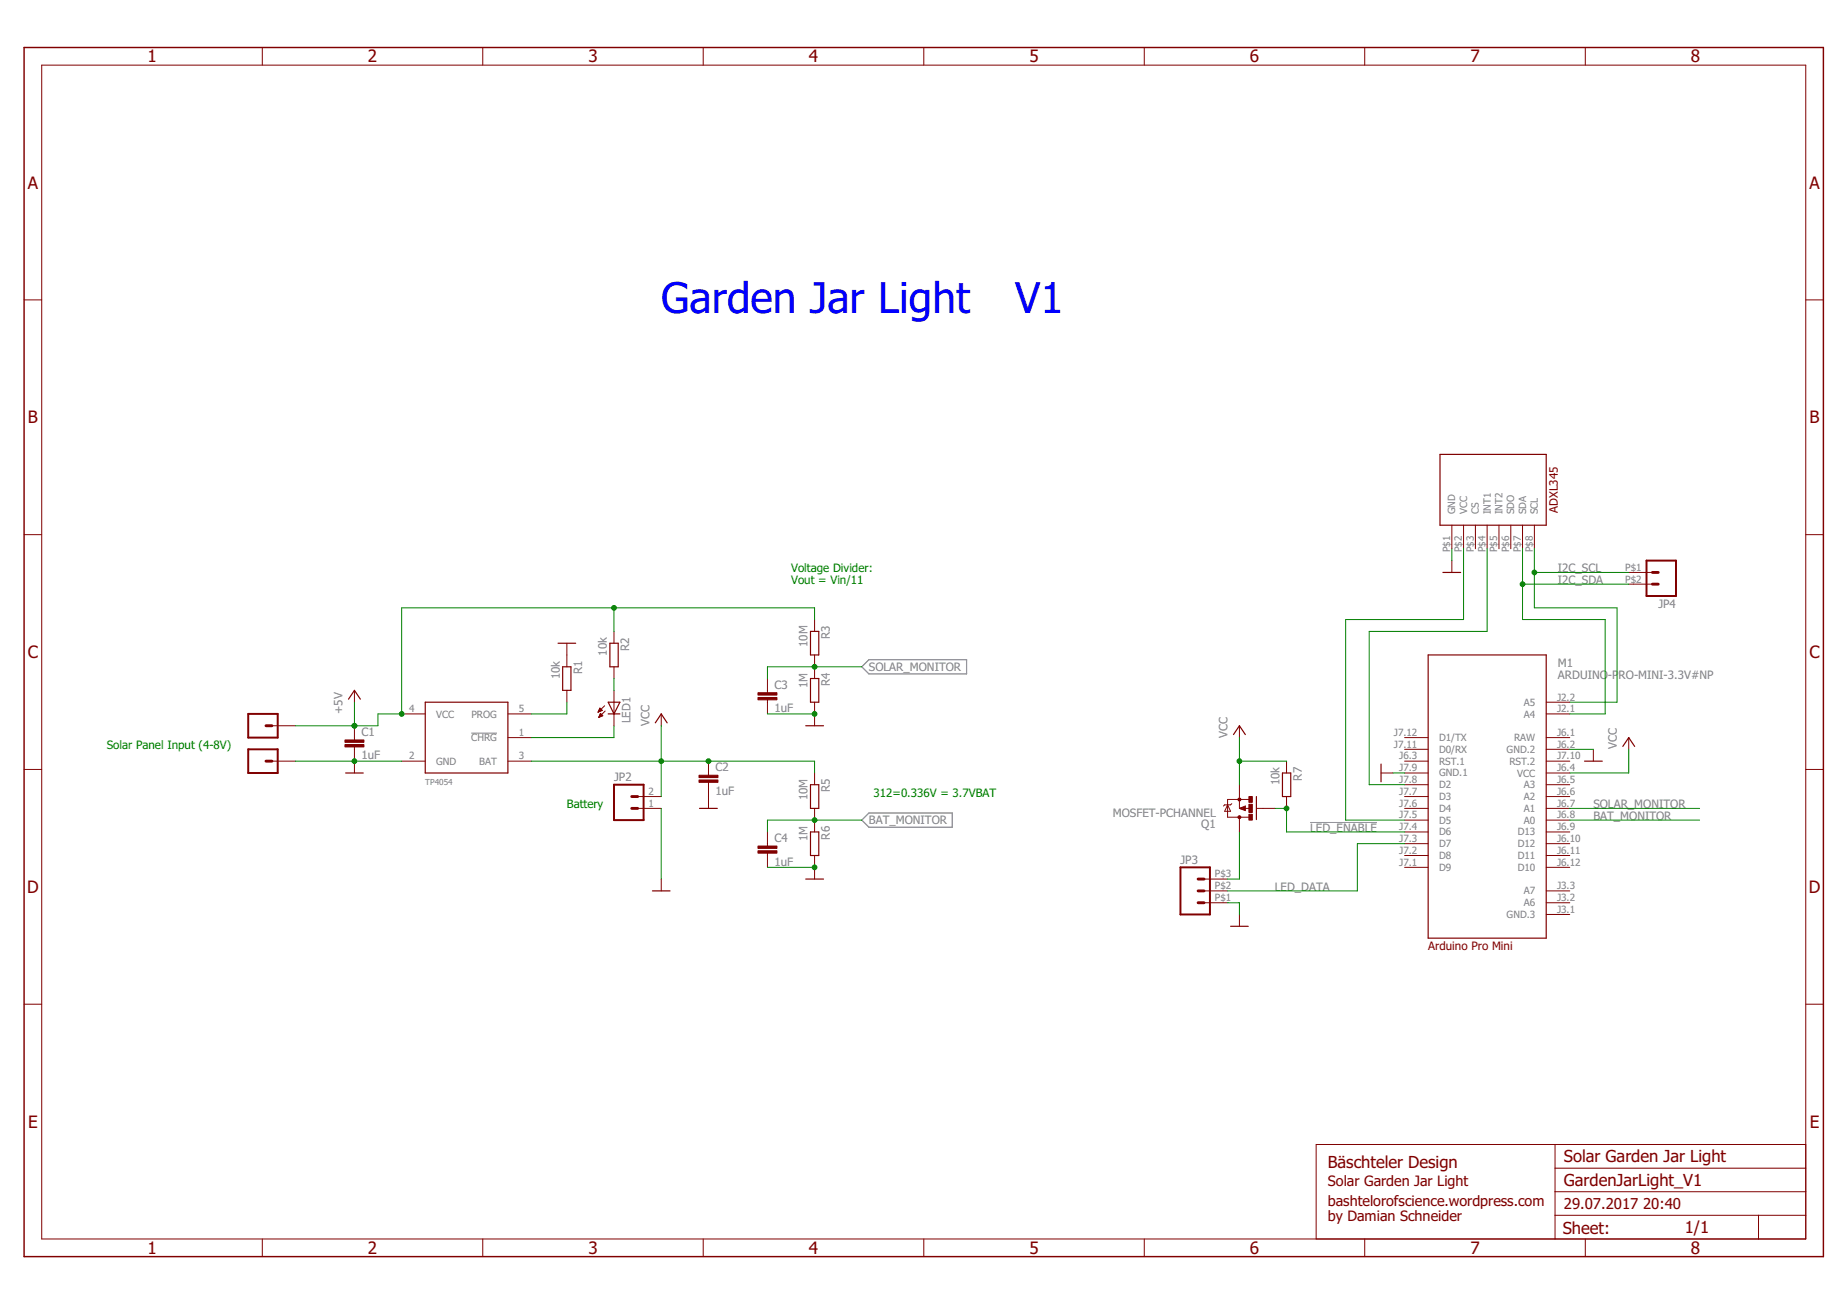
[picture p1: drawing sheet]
<svg xmlns="http://www.w3.org/2000/svg" width="297mm" height="210mm" viewBox="0 0 297 210" stroke-linecap="round" stroke-linejoin="round" font-family="sans-serif">
<path d="M75.8 117.9h4.1M210.7 132.3h10.7" fill="none" stroke="#808080" stroke-width=".16"/>
<path d="M138.6 107.3l1.1-1.2h15.7v2.3h-15.7zM138.6 131.9l1.1-1.1h13.4v2.3h-13.4z" fill="none" stroke="#808080" stroke-width=".19"/>
<g fill="none" stroke="#800000" stroke-width=".19">
<path d="M231.6 73.1h17.1v11.4h-17.1zM232.1 92.1h2.8M56 112.5l1-1.5 1 1.5M68.4 112.9h13.3v11.4h-13.3zM89.7 103.5h2.9M90.5 107.3h1.3v3.7h-1.3zM97.8 112.9h1.9l-1 1.9zM97.8 114.8h1.9M98.1 103.5h1.3v3.8h-1.3zM105.4 116.3l.9-1.5 1 1.5M129.6 116.7h2.8M130.3 109.1h1.4v3.8h-1.4z"/>
<path d="M130.3 101.6h1.4v3.7h-1.4zM198.4 118.2l.9-1.5 1 1.5M229.7 105.3h19v45.6h-19zM55.6 124.3h2.8M112.5 130h2.9M130.3 126.2h1.4v3.8h-1.4zM130.3 133.8h1.4v3.8h-1.4zM202.1 128.1v3.7M206.2 124.3h1.4v3.8h-1.4zM222.1 122.9v2.9M254.8 122.4h2.9M261 120.1l.9-1.5 1 1.5"/>
<path d="M104.9 143.3h2.9M129.6 141.4h2.8M197.9 149h2.8"/>
</g>
<g fill="none" stroke="#800000" stroke-width=".16">
<path d="M6.7 10.5h283.7v188.8h-283.7zM42.2 7.6v2.9M77.6 7.6v2.9M113.1 7.6v2.9M148.6 7.6v2.9M184 7.6v2.9M219.5 7.6v2.9M255 7.6v2.9M3.9 48.2h2.8M290.4 48.2h2.8M3.9 86h2.8M131 99.7v1.9"/>
<path d="M233.5 84.5v3.8M233.5 90.2v1.9M235.4 84.5v3.8M237.3 84.5v3.8M239.2 84.5v3.8M241.1 84.5v3.8M243 84.5v3.8M244.9 84.5v3.8M246.8 84.5v3.8M261.9 92.1h3.8M261.9 94h3.8M290.4 86h2.8"/>
<path d="M43.7 116.7h3.8M57 111v1.9M57 116.7v2.3M64.6 114.8h3.8M81.7 118.6h3.8M81.7 114.8h3.8M91.2 103.5v3.8M91.2 111v1.9M96.2 114.5h.1M96.2 114.4h.3M96.3 114.4h.3M96.3 114.3h.5"/>
<path d="M96.3 115.3h.1M96.4 114.2h.4M96.4 115.3h.2M96.4 114.1h.3M96.4 115.2h.4M96.4 114h.2M96.4 115.1h.5M96.5 113.9h.1M96.5 115h.3M96.5 114.9h.3M96.5 114.9h.2M96.6 114.7l-.3 .7"/>
<path d="M96.6 114.7l.3 .4-.6 .3M96.6 114.8h.1M96.9 114.3l-.4-.4-.3 .7M96.9 114.3l-.7 .3M97.2 113.5l-1 1.1M97.3 114.4l-1 1M98.7 101.6v1.9M98.7 107.3v1.8M98.7 111v5.7M106.3 114.8v1.9M123.4 109.1v2.3M123.4 112.6v2.2"/>
<path d="M131 105.3v3.8M131 112.9v3.8M199.3 116.7v1.9M225.9 118.6h3.8M248.7 118.6h3.8M248.7 114.8h3.8M248.7 112.9h3.8M261.9 118.6v1.9M3.9 123.8h2.8M43.7 122.4h3.8M57 120.1v4.2M64.6 122.4h3.8"/>
<path d="M81.7 122.4h3.8M102.6 130h3.7M102.6 128.1h3.7M113.9 122.4v2.3M113.9 125.8v4.2M123.4 133.8v2.3M123.4 137.2v2.3M131 124.3v1.9M131 130v3.8M131 137.6v3.8M197.4 129.5l.5 1h-.9zM198.1 129.3l-.2 .2h-.9l-.2 .1"/>
<path d="M199.3 126.2v3.8M199.3 131.4v2.4M199.3 130l1-.4v.8zM200.2 130h.7M200.9 128.6h-3.5v2.8h3.4M202.2 130h2.8M206.9 122.4v1.9M206.9 128.1v1.9M222.1 124.3h1.9M225.9 130h3.8M225.9 128.1h3.8M225.9 122.4h3.8"/>
<path d="M225.9 120.5h3.8M225.9 124.3h3.8M225.9 126.2h3.8M225.9 131.9h3.8M225.9 133.8h3.8M225.9 135.7h3.8M225.9 137.6h3.8M225.9 139.5h3.8M248.7 130h3.8M248.7 128.1h3.8M248.7 122.4h3.8M248.7 120.5h3.8"/>
<path d="M248.7 124.3h3.8M248.7 126.2h3.8M248.7 131.9h3.8M248.7 133.8h3.8M248.7 135.7h3.8M248.7 137.6h3.8M248.7 139.5h3.8M256.2 120.5v1.9M290.4 123.8h2.8M106.3 141.4v1.9M193.6 145.2h3.8M193.6 143.3h3.8"/>
<path d="M193.6 141.4h3.8M199.3 147.1v1.9M248.7 145.2h3.8M248.7 143.3h3.8M248.7 147.1h3.8M3.9 161.5h2.8M290.4 161.5h2.8M42.2 199.3v2.8M77.6 199.3v2.8M113.1 199.3v2.8M148.6 199.3v2.8M184 199.3v2.8"/>
<path d="M219.5 199.3v2.8M250.1 195.5h40.3M250.1 184.1v15.2M250.1 191.7h40.3M250.1 187.9h40.3M255 199.3v2.8M282.8 195.5v3.8M290.4 184.1h-78.7v15.2"/>
</g>
<path d="M264.8 90.2h4.7v5.7h-4.7zM39.9 114.8h4.8v3.8h-4.8zM39.9 120.5h4.8v3.8h-4.8zM98.7 126.2h4.8v5.7h-4.8zM189.8 139.5h4.8v7.6h-4.8z" fill="none" stroke="#800000" stroke-width=".32"/>
<path d="M265.7 94h1M265.7 92.1h1M42.8 116.7h.9M42.8 122.4h.9M101.6 128.1h1M101.6 130h1M192.7 141.4h.9M192.7 143.3h.9M192.7 145.2h.9" fill="none" stroke="#800000" stroke-width=".47"/>
<g fill="#800000" stroke="#800000" stroke-width=".16">
<path d="M112.4 125.5h3.1v.3h-3.1z"/>
<path d="M112.4 124.7h3.1v.4h-3.1z"/>
<path d="M55.5 119.8h3v.3h-3z"/>
<path d="M55.5 119h3v.4h-3z"/>
<path d="M121.9 136.8h3v.4h-3z"/>
<path d="M121.9 136.1h3v.4h-3z"/>
<path d="M200.9 128.1h.5v1h-.5z"/>
<path d="M200.9 131h.5v.9h-.5z"/>
<path d="M200.9 129.4h.5v1.3h-.5z"/>
<path d="M121.9 112.2h3v.4h-3z"/>
<path d="M121.9 111.4h3v.4h-3z"/>
</g>
<path d="M3.9 7.6h289.3v194.5h-289.3zM200.2 129.8l-.7 .2 .7 .2v-.2h-.2" fill="none" stroke="#800000" stroke-width=".23"/>
<g fill="#800000" stroke="#800000" stroke-width=".16">
<path d="M199.2 128.4h.3l.1 .2-.1 .2h-.3l-.1-.2z" fill-rule="evenodd"/>
<circle cx="199.3" cy="131.4" r=".25"/>
</g>
<g fill="none" stroke="#008000" stroke-width=".16">
<path d="M98.7 97.8v3.8M131 99.7v-1.9h-66.4v17h-3.8v1.9h-13.3M233.5 88.3v1.9M235.4 88.3v11.4h-19v32.2h9.5M239.2 88.3v13.3h-19v24.6h5.7M244.9 88.3v11.4h13.2v15.1h-5.6M244.9 94h17M246.8 88.3v9.5h13.3v15.1h-7.6M246.8 92.1h15.1M57 112.9v3.8M91.2 112.9v1.9h-5.7M98.7 109.1v1.9"/>
<path d="M98.7 116.7v1.9h-13.2M106.3 116.7v11.4M123.4 114.8h7.6M138.6 107.3h-15.2v1.8M199.3 118.6v7.6M47.5 122.4h17.1M85.5 122.4h45.5v1.9M106.3 130v11.4M123.4 139.5h7.6M138.6 131.9h-15.2v1.9M199.3 122.4h7.6M199.3 133.8v7.6h-1.9"/>
<path d="M205 130h1.9v3.8h19M224 124.3h1.9M225.9 135.7h-7.6v7.6h-20.9M252.5 120.5h3.7M252.5 131.9h20.8M252.5 130h20.8M261.9 120.5v3.8h-9.4M197.4 145.2h1.9v1.9"/>
</g>
<g fill="#008000" stroke="#008000" stroke-width=".16">
<circle cx="57" cy="122.4" r=".38"/>
<circle cx="131" cy="139.5" r=".38"/>
<circle cx="131" cy="114.8" r=".38"/>
<circle cx="131" cy="131.9" r=".38"/>
<circle cx="113.9" cy="122.4" r=".38"/>
<circle cx="106.3" cy="122.4" r=".38"/>
<circle cx="199.3" cy="122.4" r=".38"/>
<circle cx="206.9" cy="130" r=".38"/>
<circle cx="57" cy="116.7" r=".38"/>
<circle cx="64.6" cy="114.8" r=".38"/>
<circle cx="98.7" cy="97.8" r=".38"/>
<circle cx="246.8" cy="92.1" r=".38"/>
<circle cx="244.9" cy="94" r=".38"/>
<circle cx="131" cy="107.3" r=".38"/>
</g>
<g font-size="6.8" fill="#00f">
<text x="106.3" y="50.3">Garden Jar Light</text>
<text x="163.3" y="50.3">V1</text>
</g>
<g font-size="2.8" fill="#800000">
<text x="23.7" y="10">1</text>
<text x="59.2" y="10">2</text>
<text x="94.6" y="10">3</text>
<text x="130.1" y="10">4</text>
<text x="165.6" y="10">5</text>
<text x="201" y="10">6</text>
<text x="236.5" y="10">7</text>
<text x="271.9" y="10">8</text>
<text x="4.5" y="30.3">A</text>
<text x="291" y="30.3">A</text>
<text x="4.5" y="68.1">B</text>
<text x="291" y="68.1">B</text>
<text x="4.5" y="105.8">C</text>
<text x="291" y="105.8">C</text>
<text x="4.4" y="143.6">D</text>
<text x="290.9" y="143.6">D</text>
<text x="4.5" y="181.4">E</text>
<text x="291.1" y="181.4">E</text>
<text x="23.7" y="201.7">1</text>
<text x="59.2" y="201.7">2</text>
<text x="94.6" y="201.7">3</text>
<text x="130.1" y="201.7">4</text>
<text x="165.6" y="201.7">5</text>
<text x="201" y="201.7">6</text>
<text x="236.5" y="201.7">7</text>
<text x="271.9" y="201.7">8</text>
</g>
<g font-size="2.7" fill="#800000">
<text x="213.6" y="187.9">Bäschteler Design</text>
<text x="251.5" y="186.9">Solar Garden Jar Light</text>
<text x="251.5" y="190.7">GardenJarLight_V1</text>
<text x="251.3" y="198.4">Sheet:</text>
<text x="271" y="198.3">1/1</text>
</g>
<g font-size="2.4" fill="#800000">
<text x="251.5" y="194.5">29.07.2017</text>
<text x="264.2" y="194.5">20:40</text>
</g>
<g font-size="2.3" fill="#800000">
<text x="213.6" y="190.7">Solar Garden Jar Light</text>
<text x="213.6" y="194">bashtelorofscience.wordpress.com</text>
<text x="213.6" y="196.4">by Damian Schneider</text>
</g>
<g font-size="1.9" fill="#800000">
<text x="250.6" y="82.5" transform="rotate(-90 250.6 82.5)">ADXL345</text>
<text x="229.7" y="152.8">Arduino Pro Mini</text>
</g>
<g font-size="1.9" fill="#008000">
<text x="127.2" y="92">Voltage Divider:</text>
<text x="127.2" y="94">Vout = Vin/11</text>
<text x="17.2" y="120.5">Solar Panel Input (4-8V)</text>
<text x="91.2" y="129.9">Battery</text>
<text x="140.5" y="128.1">312=0.336V = 3.7VBAT</text>
</g>
<g font-size="1.9" fill="#808080">
<text x="250.6" y="92.1">I2C_SCL</text>
<text x="250.6" y="94">I2C_SDA</text>
<text x="266.7" y="97.8">JP4</text>
<text x="97.6" y="105.5" transform="rotate(-90 97.6 105.5)">10k</text>
<text x="101.2" y="104.7" transform="rotate(-90 101.2 104.7)">R2</text>
<text x="129.9" y="104.1" transform="rotate(-90 129.9 104.1)">10M</text>
<text x="133.5" y="102.8" transform="rotate(-90 133.5 102.8)">R3</text>
<text x="139.7" y="107.9">SOLAR_MONITOR</text>
<text x="250.6" y="107.2">M1</text>
<text x="90" y="109.3" transform="rotate(-90 90 109.3)">10k</text>
<text x="93.6" y="108.5" transform="rotate(-90 93.6 108.5)">R1</text>
<text x="124.6" y="110.8">C3</text>
<text x="129.9" y="110.7" transform="rotate(-90 129.9 110.7)">1M</text>
<text x="133.5" y="110.4" transform="rotate(-90 133.5 110.4)">R4</text>
<text x="250.6" y="109.1">ARDUINO</text>
<text x="258.6" y="109.1">-P</text>
<text x="260.3" y="109.1">RO-MINI-3.3V#NP</text>
<text x="55.1" y="114.8" transform="rotate(-90 55.1 114.8)">+5V</text>
<text x="58.1" y="118.3">C1</text>
<text x="101.4" y="116.4" transform="rotate(-90 101.4 116.4)">LED1</text>
<text x="104.4" y="116.7" transform="rotate(-90 104.4 116.7)">VCC</text>
<text x="124.6" y="114.6">1uF</text>
<text x="197.4" y="118.6" transform="rotate(-90 197.4 118.6)">VCC</text>
<text x="58.1" y="122.1">1uF</text>
<text x="98.8" y="125.7">JP2</text>
<text x="115.1" y="124">C2</text>
<text x="209.4" y="125.6" transform="rotate(-90 209.4 125.6)">R7</text>
<text x="260" y="120.5" transform="rotate(-90 260 120.5)">VCC</text>
<text x="115.1" y="127.8">1uF</text>
<text x="129.9" y="128.7" transform="rotate(-90 129.9 128.7)">10M</text>
<text x="133.5" y="127.5" transform="rotate(-90 133.5 127.5)">R5</text>
<text x="179" y="131.4">MOSFET-PCHANNEL</text>
<text x="205.8" y="126.3" transform="rotate(-90 205.8 126.3)">10k</text>
<text x="256.3" y="131.9">BAT_MONITOR</text>
<text x="256.3" y="130">SOLAR_MONITOR</text>
<text x="124.6" y="135.4">C4</text>
<text x="129.9" y="135.3" transform="rotate(-90 129.9 135.3)">1M</text>
<text x="133.5" y="135" transform="rotate(-90 133.5 135)">R6</text>
<text x="139.7" y="132.6">BAT_MONITOR</text>
<text x="193.2" y="133.2">Q1</text>
<text x="210.7" y="133.8">LED_ENABLE</text>
<text x="124.6" y="139.2">1uF</text>
<text x="189.8" y="138.9">JP3</text>
<text x="205" y="143.3">LED_DATA</text>
</g>
<g font-size="1.6" fill="#808080">
<text x="234" y="82.7" transform="rotate(-90 234 82.7)">GND</text>
<text x="235.9" y="82.7" transform="rotate(-90 235.9 82.7)">VCC</text>
<text x="237.8" y="82.7" transform="rotate(-90 237.8 82.7)">CS</text>
<text x="239.7" y="82.7" transform="rotate(-90 239.7 82.7)">INT1</text>
<text x="241.6" y="82.7" transform="rotate(-90 241.6 82.7)">INT2</text>
<text x="243.5" y="82.7" transform="rotate(-90 243.5 82.7)">SDO</text>
<text x="245.4" y="82.7" transform="rotate(-90 245.4 82.7)">SDA</text>
<text x="247.3" y="82.7" transform="rotate(-90 247.3 82.7)">SCL</text>
<text x="233.2" y="88.8" transform="rotate(-90 233.2 88.8)">P$1</text>
<text x="235.1" y="88.8" transform="rotate(-90 235.1 88.8)">P$2</text>
<text x="237" y="88.8" transform="rotate(-90 237 88.8)">P$3</text>
<text x="238.9" y="88.8" transform="rotate(-90 238.9 88.8)">P$4</text>
<text x="240.8" y="88.8" transform="rotate(-90 240.8 88.8)">P$5</text>
<text x="242.7" y="88.8" transform="rotate(-90 242.7 88.8)">P$6</text>
<text x="244.6" y="88.8" transform="rotate(-90 244.6 88.8)">P$7</text>
<text x="246.5" y="88.8" transform="rotate(-90 246.5 88.8)">P$8</text>
<text x="261.4" y="91.8">P$1</text>
<text x="261.4" y="93.7">P$2</text>
<text x="245.1" y="113.5">A5</text>
<text x="250.4" y="112.7">J2.2</text>
<text x="65.8" y="114.6">4</text>
<text x="70.1" y="115.4">VCC</text>
<text x="75.8" y="119.2">CHRG</text>
<text x="75.8" y="115.4">PROG</text>
<text x="83.4" y="118.4">1</text>
<text x="83.4" y="114.6">5</text>
<text x="224.2" y="118.4">J7.12</text>
<text x="231.4" y="119.2">D1/TX</text>
<text x="243.5" y="119.2">RAW</text>
<text x="245.1" y="115.4">A4</text>
<text x="250.4" y="118.4">J6.1</text>
<text x="250.4" y="114.6">J2.1</text>
<text x="65.8" y="122.2">2</text>
<text x="70.1" y="123">GND</text>
<text x="77.1" y="123">BAT</text>
<text x="83.4" y="122.2">3</text>
<text x="224.2" y="120.3">J7.11</text>
<text x="225" y="122.2">J6.3</text>
<text x="225" y="124.1">J7.9</text>
<text x="225" y="126">J7.8</text>
<text x="231.4" y="121.1">D0/RX</text>
<text x="231.4" y="123">RST.1</text>
<text x="231.4" y="124.9">GND.1</text>
<text x="242.3" y="121.1">GND.2</text>
<text x="242.7" y="123">RST.2</text>
<text x="244" y="124.9">VCC</text>
<text x="250.4" y="120.3">J6.2</text>
<text x="250.4" y="122.2">J7.10</text>
<text x="250.4" y="124.1">J6.4</text>
<text x="250.4" y="126">J6.5</text>
<text x="104.3" y="129.8">1</text>
<text x="104.3" y="127.9">2</text>
<text x="225" y="127.9">J7.7</text>
<text x="225" y="129.8">J7.6</text>
<text x="225" y="131.6">J7.5</text>
<text x="231.4" y="126.8">D2</text>
<text x="231.4" y="128.7">D3</text>
<text x="231.4" y="130.6">D4</text>
<text x="245.1" y="126.8">A3</text>
<text x="245.1" y="128.7">A2</text>
<text x="245.1" y="130.6">A1</text>
<text x="250.4" y="127.9">J6.6</text>
<text x="250.4" y="129.8">J6.7</text>
<text x="250.4" y="131.6">J6.8</text>
<text x="225" y="133.5">J7.4</text>
<text x="225" y="135.4">J7.3</text>
<text x="225" y="137.3">J7.2</text>
<text x="231.4" y="132.5">D5</text>
<text x="231.4" y="134.4">D6</text>
<text x="231.4" y="136.3">D7</text>
<text x="244.1" y="134.4">D13</text>
<text x="244.1" y="136.3">D12</text>
<text x="245.1" y="132.5">A0</text>
<text x="250.4" y="133.5">J6.9</text>
<text x="250.4" y="135.4">J6.10</text>
<text x="250.4" y="137.3">J6.11</text>
<text x="195.4" y="143">P$2</text>
<text x="195.4" y="141.1">P$3</text>
<text x="225" y="139.2">J7.1</text>
<text x="231.4" y="138.2">D8</text>
<text x="231.4" y="140.1">D9</text>
<text x="244.1" y="138.2">D11</text>
<text x="244.1" y="140.1">D10</text>
<text x="245.1" y="143.9">A7</text>
<text x="250.4" y="139.2">J6.12</text>
<text x="250.4" y="143">J3.3</text>
<text x="195.4" y="144.9">P$1</text>
<text x="242.3" y="147.7">GND.3</text>
<text x="245.1" y="145.8">A6</text>
<text x="250.4" y="144.9">J3.2</text>
<text x="250.4" y="146.8">J3.1</text>
</g>
<text font-size="1.3" fill="#808080" x="68.4" y="126.2">TP4054</text>
</svg>
